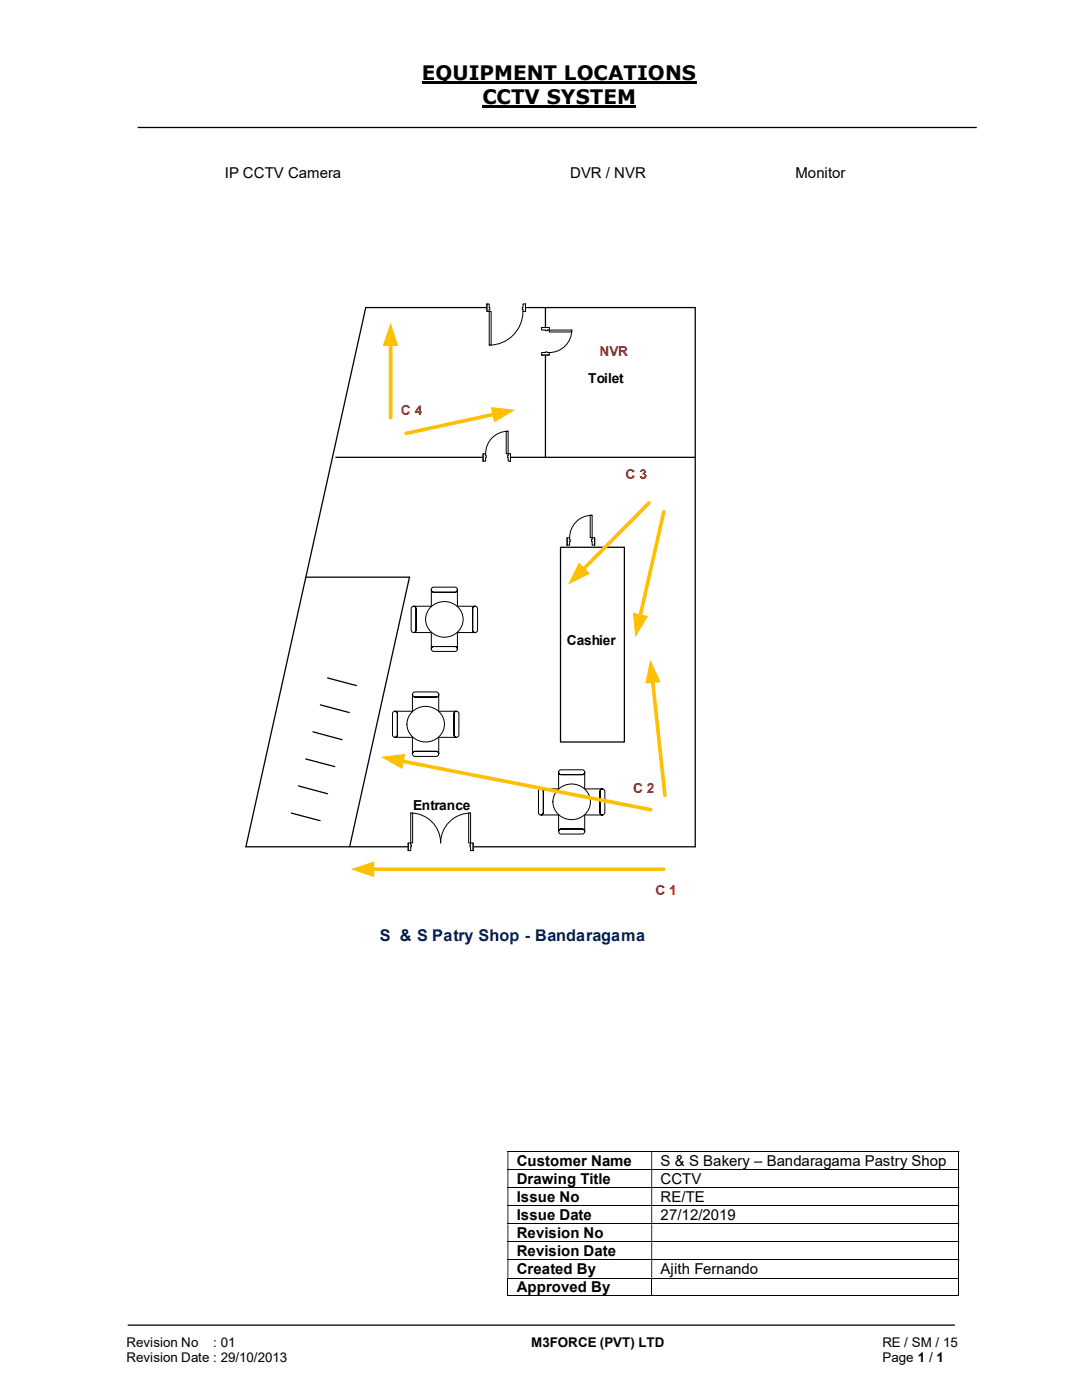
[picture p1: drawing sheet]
<svg xmlns="http://www.w3.org/2000/svg" width="216mm" height="279mm" viewBox="0 0 216 279" stroke-linecap="round" stroke-linejoin="round" font-family="sans-serif">
<path d="M84.2 16.5h54.8M96.3 21.3h30.7" fill="none" stroke="#000" stroke-width=".42"/>
<path d="M27.5 25.4h167.4M108.8 61.4v29.9M138.7 61.4v107.6M67 91.3h71.7M25.5 264.5h165" fill="none" stroke="#000" stroke-width=".25"/>
<g fill="none" stroke="#000" stroke-width=".2">
<path d="M101.3 229.8h90M101.3 233.4h90M101.3 237h90M191.3 229.9v3.4M191.3 233.5v3.4M191.3 237.1v3.4M101.3 240.6h90M101.3 244.3h90M101.3 247.8h90M101.3 251.4h90M101.3 255.1h90M101.3 258.6h28.7"/>
<path d="M101.3 255.1v3.6M130 255.1v3.6M130.1 258.6h61.2M191.3 240.7v3.5M191.3 244.3v3.4M191.3 247.9v3.4M191.3 251.5v3.5M191.3 255.1v3.6"/>
</g>
<g fill="#000">
<path d="M191.3 229.7h.1v.2h-.1zM101.3 229.9h.1v3.4h-.1zM130 229.9h.1v3.4h-.1z" fill-rule="evenodd"/>
<path d="M191.3 233.3h.1v.2h-.1zM101.3 233.5h.1v3.4h-.1zM130 233.5h.1v3.4h-.1z" fill-rule="evenodd"/>
<path d="M191.3 236.9h.1v.2h-.1zM101.3 237.1h.1v3.4h-.1zM130 237.1h.1v3.4h-.1z" fill-rule="evenodd"/>
<path d="M191.3 240.5h.1v.2h-.1zM101.3 240.7h.1v3.5h-.1zM130 240.7h.1v3.5h-.1z" fill-rule="evenodd"/>
<path d="M191.3 244.2h.1v.1h-.1zM101.3 244.3h.1v3.4h-.1zM130 244.3h.1v3.4h-.1z" fill-rule="evenodd"/>
<path d="M191.3 247.7h.1v.2h-.1zM101.3 247.9h.1v3.4h-.1zM130 247.9h.1v3.4h-.1z" fill-rule="evenodd"/>
<path d="M191.3 251.3h.1v.2h-.1zM101.3 251.5h.1v3.5h-.1zM130 251.5h.1v3.5h-.1z" fill-rule="evenodd"/>
</g>
<path d="M191.3 255h.1v.1h-.1zM191.3 258.6h.1v.1h-.1z" fill="#000"/>
<path d="M111.8 109.2h12.8v38.9h-12.8z" fill="#fff"/>
<path d="M111.8 109.2h12.8v38.9h-12.8zM65.4 135.3l5.7 1.5M59.6 156.8l5.8 1.6M61 151.5l5.8 1.5M62.4 146l5.8 1.6M63.9 140.7l5.8 1.5M58.1 162.3l5.8 1.5" fill="none" stroke="#000" stroke-width=".25"/>
<path d="M129.5 100.4l-13.2 13.3" fill="none" stroke="#ffc000" stroke-width=".72"/>
<path d="M115.5 112.3l2.2 2.2-4.4 2.2z" fill="#ffc000"/>
<path d="M82.3 121.1l-.3 .4v4.2a.49 .49 0 0 0 .5 .5 .49 .49 0 0 0 .5-.5v-4.2l-.2-.4-.3-.1h4.2a.75 .75 0 0 1 .7 .8v3.7a.75 .75 0 0 1-.7 .7h-4.2l.5-.2v-.3v-4.2a.48 .48 0 0 0-.7-.4z" fill-rule="evenodd" fill="#fff"/>
<path d="M82.3 121.1l-.3 .4v4.2a.49 .49 0 0 0 .5 .5 .49 .49 0 0 0 .5-.5v-4.2l-.2-.4-.3-.1h4.2a.75 .75 0 0 1 .7 .8v3.7a.75 .75 0 0 1-.7 .7h-4.2l.5-.2v-.3v-4.2a.48 .48 0 0 0-.7-.4z" fill="none" stroke="#000" stroke-width=".2"/>
<path d="M86.3 124.9l.5-.2h3.8a.75 .75 0 0 1 .7 .7v4.1l-.1-.2-.4-.3h-4.2a.49 .49 0 0 0-.5 .5 .49 .49 0 0 0 .5 .5h4.2a.49 .49 0 0 0 .5-.5 .49 .49 0 0 0-.5-.5h-4.2l-.5 .3v.2v-4.1z" fill-rule="evenodd" fill="#fff"/>
<path d="M86.3 124.9l.5-.2h3.8a.75 .75 0 0 1 .7 .7v4.1l-.1-.2-.4-.3h-4.2a.49 .49 0 0 0-.5 .5 .49 .49 0 0 0 .5 .5h4.2a.49 .49 0 0 0 .5-.5 .49 .49 0 0 0-.5-.5h-4.2l-.5 .3v.2v-4.1z" fill="none" stroke="#000" stroke-width=".2"/>
<path d="M90.2 121.2l.5-.2h4.1l-.2 .1-.3 .4v4.2a.49 .49 0 0 0 .5 .5 .49 .49 0 0 0 .5-.5v-4.2a.49 .49 0 0 0-.5-.5 .49 .49 0 0 0-.5 .5v4.2l.3 .5h.2h-4.1a.76 .76 0 0 1-.7-.7v-3.7z" fill-rule="evenodd" fill="#fff"/>
<path d="M90.2 121.2l.5-.2h4.1l-.2 .1-.3 .4v4.2a.49 .49 0 0 0 .5 .5 .49 .49 0 0 0 .5-.5v-4.2a.49 .49 0 0 0-.5-.5 .49 .49 0 0 0-.5 .5v4.2l.3 .5h.2h-4.1a.76 .76 0 0 1-.7-.7v-3.7z" fill="none" stroke="#000" stroke-width=".2"/>
<path d="M86.1 117.4a.52 .52 0 0 0 .5 .8h4.2l.2-.1 .3-.4v4.1a.75 .75 0 0 1-.7 .8h-3.8a.75 .75 0 0 1-.7-.8v-4.1l.2 .4 .3 .1h4.2a.51 .51 0 0 0 .5-.5 .51 .51 0 0 0-.5-.5h-4.2z" fill-rule="evenodd" fill="#fff"/>
<path d="M86.1 117.4a.52 .52 0 0 0 .5 .8h4.2l.2-.1 .3-.4v4.1a.75 .75 0 0 1-.7 .8h-3.8a.75 .75 0 0 1-.7-.8v-4.1l.2 .4 .3 .1h4.2a.51 .51 0 0 0 .5-.5 .51 .51 0 0 0-.5-.5h-4.2z" fill="none" stroke="#000" stroke-width=".2"/>
<path d="M86 121.1a3.7 3.7 0 0 1 4.9-.3 3.7 3.7 0 0 1 .9 4.8 3.7 3.7 0 0 1-4.8 1.2 3.7 3.7 0 0 1-1.8-4.6z" fill-rule="evenodd" fill="#fff"/>
<path d="M86 121.1a3.7 3.7 0 0 1 4.9-.3 3.7 3.7 0 0 1 .9 4.8 3.7 3.7 0 0 1-4.8 1.2 3.7 3.7 0 0 1-1.8-4.6z" fill="none" stroke="#000" stroke-width=".2"/>
<path d="M130.2 135.9l2.5 22.8" fill="none" stroke="#ffc000" stroke-width=".72"/>
<path d="M129.8 131.7l2 4.4-3.1 .3z" fill="#ffc000"/>
<path d="M98.6 82.7l-17.6 3.8" fill="none" stroke="#ffc000" stroke-width=".72"/>
<path d="M97.9 81.2l4.9 .6-4.2 2.5z" fill="#ffc000"/>
<path d="M74.3 173.5h58.2" fill="none" stroke="#ffc000" stroke-width=".72"/>
<path d="M70 173.5l4.7-1.6v3.1z" fill="#ffc000"/>
<path d="M77.9 68.7v14.7" fill="none" stroke="#ffc000" stroke-width=".72"/>
<path d="M77.9 64.4l1.6 4.6h-3.1z" fill="#ffc000"/>
<path d="M78.5 142l-.2 .4v4.2a.49 .49 0 0 0 .5 .6 .49 .49 0 0 0 .5-.6v-4.2l-.3-.4-.2-.1h4.1a.75 .75 0 0 1 .8 .8v3.7a.75 .75 0 0 1-.8 .8h-4.1l.2-.1 .3-.5v-4.2a.49 .49 0 0 0-.8-.4z" fill-rule="evenodd" fill="#fff"/>
<path d="M78.5 142l-.2 .4v4.2a.49 .49 0 0 0 .5 .6 .49 .49 0 0 0 .5-.6v-4.2l-.3-.4-.2-.1h4.1a.75 .75 0 0 1 .8 .8v3.7a.75 .75 0 0 1-.8 .8h-4.1l.2-.1 .3-.5v-4.2a.49 .49 0 0 0-.8-.4z" fill="none" stroke="#000" stroke-width=".2"/>
<path d="M82.5 145.8l.6-.2h3.7a.76 .76 0 0 1 .7 .7v4.2l-.2-.5-.3-.1h-4.2a.51 .51 0 0 0-.5 .6 .51 .51 0 0 0 .5 .5h4.2a.51 .51 0 0 0 .5-.5 .51 .51 0 0 0-.5-.6h-4.2l-.4 .3-.1 .3v-4.2z" fill-rule="evenodd" fill="#fff"/>
<path d="M82.5 145.8l.6-.2h3.7a.76 .76 0 0 1 .7 .7v4.2l-.2-.5-.3-.1h-4.2a.51 .51 0 0 0-.5 .6 .51 .51 0 0 0 .5 .5h4.2a.51 .51 0 0 0 .5-.5 .51 .51 0 0 0-.5-.6h-4.2l-.4 .3-.1 .3v-4.2z" fill="none" stroke="#000" stroke-width=".2"/>
<path d="M86.4 142.2l.6-.3h4.1l-.3 .1-.2 .4v4.2a.49 .49 0 0 0 .5 .6 .49 .49 0 0 0 .5-.6v-4.2a.49 .49 0 0 0-.5-.5 .49 .49 0 0 0-.5 .5v4.2l.1 .3 .4 .3h-4.1a.74 .74 0 0 1-.8-.8v-3.7z" fill-rule="evenodd" fill="#fff"/>
<path d="M86.4 142.2l.6-.3h4.1l-.3 .1-.2 .4v4.2a.49 .49 0 0 0 .5 .6 .49 .49 0 0 0 .5-.6v-4.2a.49 .49 0 0 0-.5-.5 .49 .49 0 0 0-.5 .5v4.2l.1 .3 .4 .3h-4.1a.74 .74 0 0 1-.8-.8v-3.7z" fill="none" stroke="#000" stroke-width=".2"/>
<path d="M82.4 138.4a.5 .5 0 0 0 .4 .7h4.2l.5-.2v-.3v4.1a.76 .76 0 0 1-.7 .8h-3.7a.76 .76 0 0 1-.8-.8v-4.1l.1 .3 .4 .2h4.2a.51 .51 0 0 0 .5-.5 .51 .51 0 0 0-.5-.5h-4.2z" fill-rule="evenodd" fill="#fff"/>
<path d="M82.4 138.4a.5 .5 0 0 0 .4 .7h4.2l.5-.2v-.3v4.1a.76 .76 0 0 1-.7 .8h-3.7a.76 .76 0 0 1-.8-.8v-4.1l.1 .3 .4 .2h4.2a.51 .51 0 0 0 .5-.5 .51 .51 0 0 0-.5-.5h-4.2z" fill="none" stroke="#000" stroke-width=".2"/>
<path d="M82.3 142a3.7 3.7 0 0 1 4.6-.5 3.7 3.7 0 0 1 1.5 4.4 3.7 3.7 0 0 1-4.8 2 3.7 3.7 0 0 1-2.1-4.8z" fill-rule="evenodd" fill="#fff"/>
<path d="M82.3 142a3.7 3.7 0 0 1 4.6-.5 3.7 3.7 0 0 1 1.5 4.4 3.7 3.7 0 0 1-4.8 2 3.7 3.7 0 0 1-2.1-4.8z" fill="none" stroke="#000" stroke-width=".2"/>
<path d="M107.7 157.5l-.3 .4v4.3a.49 .49 0 0 0 .5 .4 .49 .49 0 0 0 .5-.4v-4.3v-.2l-.5-.3h4.2a.75 .75 0 0 1 .7 .8v3.7a.71 .71 0 0 1-.7 .7h-4.2h.3l.2-.4v-4.3a.48 .48 0 0 0-.7-.4z" fill-rule="evenodd" fill="#fff"/>
<path d="M107.7 157.5l-.3 .4v4.3a.49 .49 0 0 0 .5 .4 .49 .49 0 0 0 .5-.4v-4.3v-.2l-.5-.3h4.2a.75 .75 0 0 1 .7 .8v3.7a.71 .71 0 0 1-.7 .7h-4.2h.3l.2-.4v-4.3a.48 .48 0 0 0-.7-.4z" fill="none" stroke="#000" stroke-width=".2"/>
<path d="M111.7 161.3l.5-.2h3.8a.71 .71 0 0 1 .7 .7v4.1l-.3-.4-.2-.1h-4.2a.51 .51 0 0 0-.5 .5 .51 .51 0 0 0 .5 .6h4.2a.51 .51 0 0 0 .5-.6 .51 .51 0 0 0-.5-.5h-4.2l-.3 .1-.2 .4v-4.1z" fill-rule="evenodd" fill="#fff"/>
<path d="M111.7 161.3l.5-.2h3.8a.71 .71 0 0 1 .7 .7v4.1l-.3-.4-.2-.1h-4.2a.51 .51 0 0 0-.5 .5 .51 .51 0 0 0 .5 .6h4.2a.51 .51 0 0 0 .5-.6 .51 .51 0 0 0-.5-.5h-4.2l-.3 .1-.2 .4v-4.1z" fill="none" stroke="#000" stroke-width=".2"/>
<path d="M115.6 157.7l.5-.3h4.1l-.2 .1-.3 .4v4.3a.49 .49 0 0 0 .5 .4 .49 .49 0 0 0 .5-.4v-4.3a.49 .49 0 0 0-.5-.5 .49 .49 0 0 0-.5 .5v4.3l.3 .4h.2h-4.1a.72 .72 0 0 1-.7-.7v-3.7z" fill-rule="evenodd" fill="#fff"/>
<path d="M115.6 157.7l.5-.3h4.1l-.2 .1-.3 .4v4.3a.49 .49 0 0 0 .5 .4 .49 .49 0 0 0 .5-.4v-4.3a.49 .49 0 0 0-.5-.5 .49 .49 0 0 0-.5 .5v4.3l.3 .4h.2h-4.1a.72 .72 0 0 1-.7-.7v-3.7z" fill="none" stroke="#000" stroke-width=".2"/>
<path d="M111.5 153.9a.49 .49 0 0 0 .5 .7h4.2l.4-.2 .1-.3v4.1a.75 .75 0 0 1-.7 .8h-3.8a.75 .75 0 0 1-.7-.8v-4.1v.3l.5 .2h4.2a.49 .49 0 0 0 .5-.5 .49 .49 0 0 0-.5-.5h-4.2z" fill-rule="evenodd" fill="#fff"/>
<path d="M111.5 153.9a.49 .49 0 0 0 .5 .7h4.2l.4-.2 .1-.3v4.1a.75 .75 0 0 1-.7 .8h-3.8a.75 .75 0 0 1-.7-.8v-4.1v.3l.5 .2h4.2a.49 .49 0 0 0 .5-.5 .49 .49 0 0 0-.5-.5h-4.2z" fill="none" stroke="#000" stroke-width=".2"/>
<path d="M111.4 157.5a3.6 3.6 0 0 1 5.2-.1 3.6 3.6 0 0 1 .1 5.1 3.7 3.7 0 0 1-4.6 .5 3.7 3.7 0 0 1-1.5-4.4z" fill-rule="evenodd" fill="#fff"/>
<path d="M111.4 157.5a3.6 3.6 0 0 1 5.2-.1 3.6 3.6 0 0 1 .1 5.1 3.7 3.7 0 0 1-4.6 .5 3.7 3.7 0 0 1-1.5-4.4z" fill="none" stroke="#000" stroke-width=".2"/>
<path d="M80.2 151.9l49.6 9.7" fill="none" stroke="#ffc000" stroke-width=".72"/>
<path d="M76 151l4.9-.5-.6 3z" fill="#ffc000"/>
<path d="M138.7 61.4h-65.7l-23.9 107.6h89.6M61 115.2h20.7l-11.9 53.8" fill="none" stroke="#000" stroke-width=".25"/>
<path d="M81.4 168.2h13v1.6h-13z" fill="#fff"/>
<path d="M81.4 168.2h13v1.6h-13z" fill="none" stroke="#fff" stroke-width=".2"/>
<path d="M93.9 168.2v1.6h.5v-1.6zM81.4 168.2h.6v1.6h-.6z" fill-rule="evenodd" fill="#fff"/>
<path d="M82 168.6v-.4h-.6v1.6h.6v-.8M93.9 168.6v-.4h.5v1.6h-.5v-.8" fill="none" stroke="#000" stroke-width=".2"/>
<path d="M93.8 168.6v.4h.1v-.4zM82 168.6h.1v.4h-.1z" fill-rule="evenodd" fill="#fff"/>
<path d="M81.4 168.2v1.6M82 168.6h.1v.4h-.1M82 162.3a6 6 0 0 1 5.9 5.9 6 6 0 0 1 6-5.9M93.9 168.6h-.1v.4h.1M94.4 168.2v1.6" fill="none" stroke="#000" stroke-width=".2"/>
<path d="M82 162.3h.3v5.9h-.3z" fill-rule="evenodd" fill="#fff"/>
<path d="M82 162.3h.3v5.9h-.3z" fill="none" stroke="#000" stroke-width=".2"/>
<path d="M93.5 162.3h.4v5.9h-.4z" fill-rule="evenodd" fill="#fff"/>
<path d="M93.5 162.3h.4v5.9h-.4z" fill="none" stroke="#000" stroke-width=".2"/>
<path d="M96.4 90.5h5.5v1.6h-5.5z" fill="#fff"/>
<path d="M96.4 90.5h5.5v1.6h-5.5z" fill="none" stroke="#fff" stroke-width=".2"/>
<path d="M101.4 90.6v1.4h.5v-1.4zM96.4 90.6h.5v1.4h-.5z" fill-rule="evenodd" fill="#fff"/>
<path d="M96.9 90.9v-.3h-.5v1.4h.5v-.7M101.4 90.9v-.3h.5v1.4h-.5v-.7" fill="none" stroke="#000" stroke-width=".2"/>
<path d="M101.3 90.9v.4h.1v-.4zM96.9 90.9h.1v.4h-.1z" fill-rule="evenodd" fill="#fff"/>
<path d="M96.4 90.6v1.4M96.9 90.9h.1v.4h-.1M101.4 86.1a4.5 4.5 0 0 0-4.5 4.5M101.4 90.9h-.1v.4h.1M101.9 90.6v1.4" fill="none" stroke="#000" stroke-width=".2"/>
<path d="M101 86.1h.4v4.5h-.4z" fill-rule="evenodd" fill="#fff"/>
<path d="M101 86.1h.4v4.5h-.4z" fill="none" stroke="#000" stroke-width=".2"/>
<path d="M113.2 107.3h5.5v1.5h-5.5z" fill="#fff"/>
<path d="M113.2 107.3h5.5v1.5h-5.5z" fill="none" stroke="#fff" stroke-width=".2"/>
<path d="M118.2 107.3v1.5h.5v-1.5zM113.2 107.3h.5v1.5h-.5z" fill-rule="evenodd" fill="#fff"/>
<path d="M113.7 107.7v-.4h-.5v1.5h.5v-.7M118.2 107.7v-.4h.5v1.5h-.5v-.7" fill="none" stroke="#000" stroke-width=".2"/>
<path d="M118 107.7v.4h.2v-.4zM113.7 107.7h.1v.4h-.1z" fill-rule="evenodd" fill="#fff"/>
<path d="M113.2 107.3v1.5M113.7 107.7h.1v.4h-.1M118.2 107.7h-.2v.4h.2M118.2 102.8a4.5 4.5 0 0 0-4.5 4.5M118.7 107.3v1.5" fill="none" stroke="#000" stroke-width=".2"/>
<path d="M117.8 102.8h.4v4.5h-.4z" fill-rule="evenodd" fill="#fff"/>
<path d="M117.8 102.8h.4v4.5h-.4z" fill="none" stroke="#000" stroke-width=".2"/>
<path d="M108 65.4h1.6v5.5h-1.6z" fill-rule="evenodd" fill="#fff"/>
<path d="M108 65.4h1.6v5.5h-1.6z" fill="none" stroke="#fff" stroke-width=".2"/>
<path d="M108.1 65.4h1.5v.5h-1.5zM108.1 70.4v.5h1.5v-.5z" fill-rule="evenodd" fill="#fff"/>
<path d="M108.8 65.9h-.7v-.5h1.5v.5h-.4M108.8 70.4h-.7v.5h1.5v-.5h-.4" fill="none" stroke="#000" stroke-width=".2"/>
<path d="M108.8 65.9h.4v.1h-.4zM108.8 70.2v.2h.4v-.2z" fill-rule="evenodd" fill="#fff"/>
<path d="M108.1 65.4h1.5M108.1 70.9h1.5M108.8 65.9v.1h.4v-.1M108.8 70.4v-.2h.4v.2M114.1 65.9a4.5 4.5 0 0 1-4.5 4.5" fill="none" stroke="#000" stroke-width=".2"/>
<path d="M109.6 65.9h4.5v.4h-4.5z" fill="#fff"/>
<path d="M109.6 65.9h4.5v.4h-4.5z" fill="none" stroke="#000" stroke-width=".2"/>
<path d="M97.2 60.6h7.7v1.6h-7.7z" fill="#fff"/>
<path d="M97.2 60.6h7.7v1.6h-7.7z" fill="none" stroke="#fff" stroke-width=".2"/>
<path d="M97.2 60.7v1.4h.4v-1.4zM104.4 60.7h.5v1.4h-.5z" fill-rule="evenodd" fill="#fff"/>
<path d="M97.6 61.4v-.7h-.4v1.4h.4v-.3M104.4 61.4v-.7h.5v1.4h-.5v-.3" fill="none" stroke="#000" stroke-width=".2"/>
<path d="M97.6 61.4v.4h.1v-.4zM104.2 61.4h.2v.4h-.2z" fill-rule="evenodd" fill="#fff"/>
<path d="M97.2 60.7v1.4M97.6 61.4h.1v.4h-.1M104.4 62.1a6.7 6.7 0 0 1-6.8 6.8M104.4 61.4h-.2v.4h.2M104.9 60.7v1.4" fill="none" stroke="#000" stroke-width=".2"/>
<path d="M97.6 62.1h.4v6.8h-.4z" fill-rule="evenodd" fill="#fff"/>
<path d="M97.6 62.1h.4v6.8h-.4z" fill="none" stroke="#000" stroke-width=".2"/>
<path d="M132.5 102.1l-4.8 20.9" fill="none" stroke="#ffc000" stroke-width=".72"/>
<path d="M126.3 122.3l3 .6-2.5 4.3z" fill="#ffc000"/>
<g font-size="4">
<text x="84.2" y="16">EQUIPMENT LOCATIONS</text>
<text x="96.3" y="20.8">CCTV SYSTEM</text>
</g>
<text font-size="3.2" fill="#002060" x="75.8" y="187.7">S &amp; S Patry Shop - Bandaragama</text>
<g font-size="3">
<text x="44.9" y="35.5">IP CCTV Camera</text>
<text x="113.8" y="35.5">DVR / NVR</text>
<text x="158.7" y="35.5">Monitor</text>
<text x="103.1" y="232.7">Customer Name</text>
<text x="131.8" y="232.7">S &amp; S Bakery – Bandaragama Pastry Shop</text>
<text x="103.1" y="236.3">Drawing Title</text>
<text x="103.1" y="239.9">Issue No</text>
<text x="131.8" y="236.3">CCTV</text>
<text x="131.8" y="239.9">RE/TE</text>
<text x="103.1" y="243.5">Issue Date</text>
<text x="131.8" y="243.5">27/12/2019</text>
<text x="103.1" y="247.1">Revision No</text>
<text x="103.1" y="250.7">Revision Date</text>
<text x="103.1" y="254.3">Created By</text>
<text x="103.1" y="257.9">Approved By</text>
<text x="131.8" y="254.3">Ajith Fernando</text>
</g>
<g font-size="2.7" fill="#c00000">
<text x="119.6" y="70.9">NVR</text>
<text x="80" y="82.9">C 4</text>
<text x="124.8" y="95.5">C 3</text>
<text x="126.3" y="158.3">C 2</text>
<text x="130.8" y="178.6">C 1</text>
</g>
<g font-size="2.7">
<text x="117.3" y="76.5">Toilet</text>
<text x="113.1" y="128.8">Cashier</text>
<text x="82.4" y="161.7">Entrance</text>
<text x="25.2" y="268.8">Revision No</text>
<text x="42.6" y="268.8">: 01</text>
<text x="106" y="268.8">M3FORCE (PVT) LTD</text>
<text x="176.1" y="268.8">RE / SM / 15</text>
<text x="25.2" y="271.8">Revision Date : 29/10/2013</text>
<text x="176.1" y="271.8">Page 1 / 1</text>
</g>
</svg>
